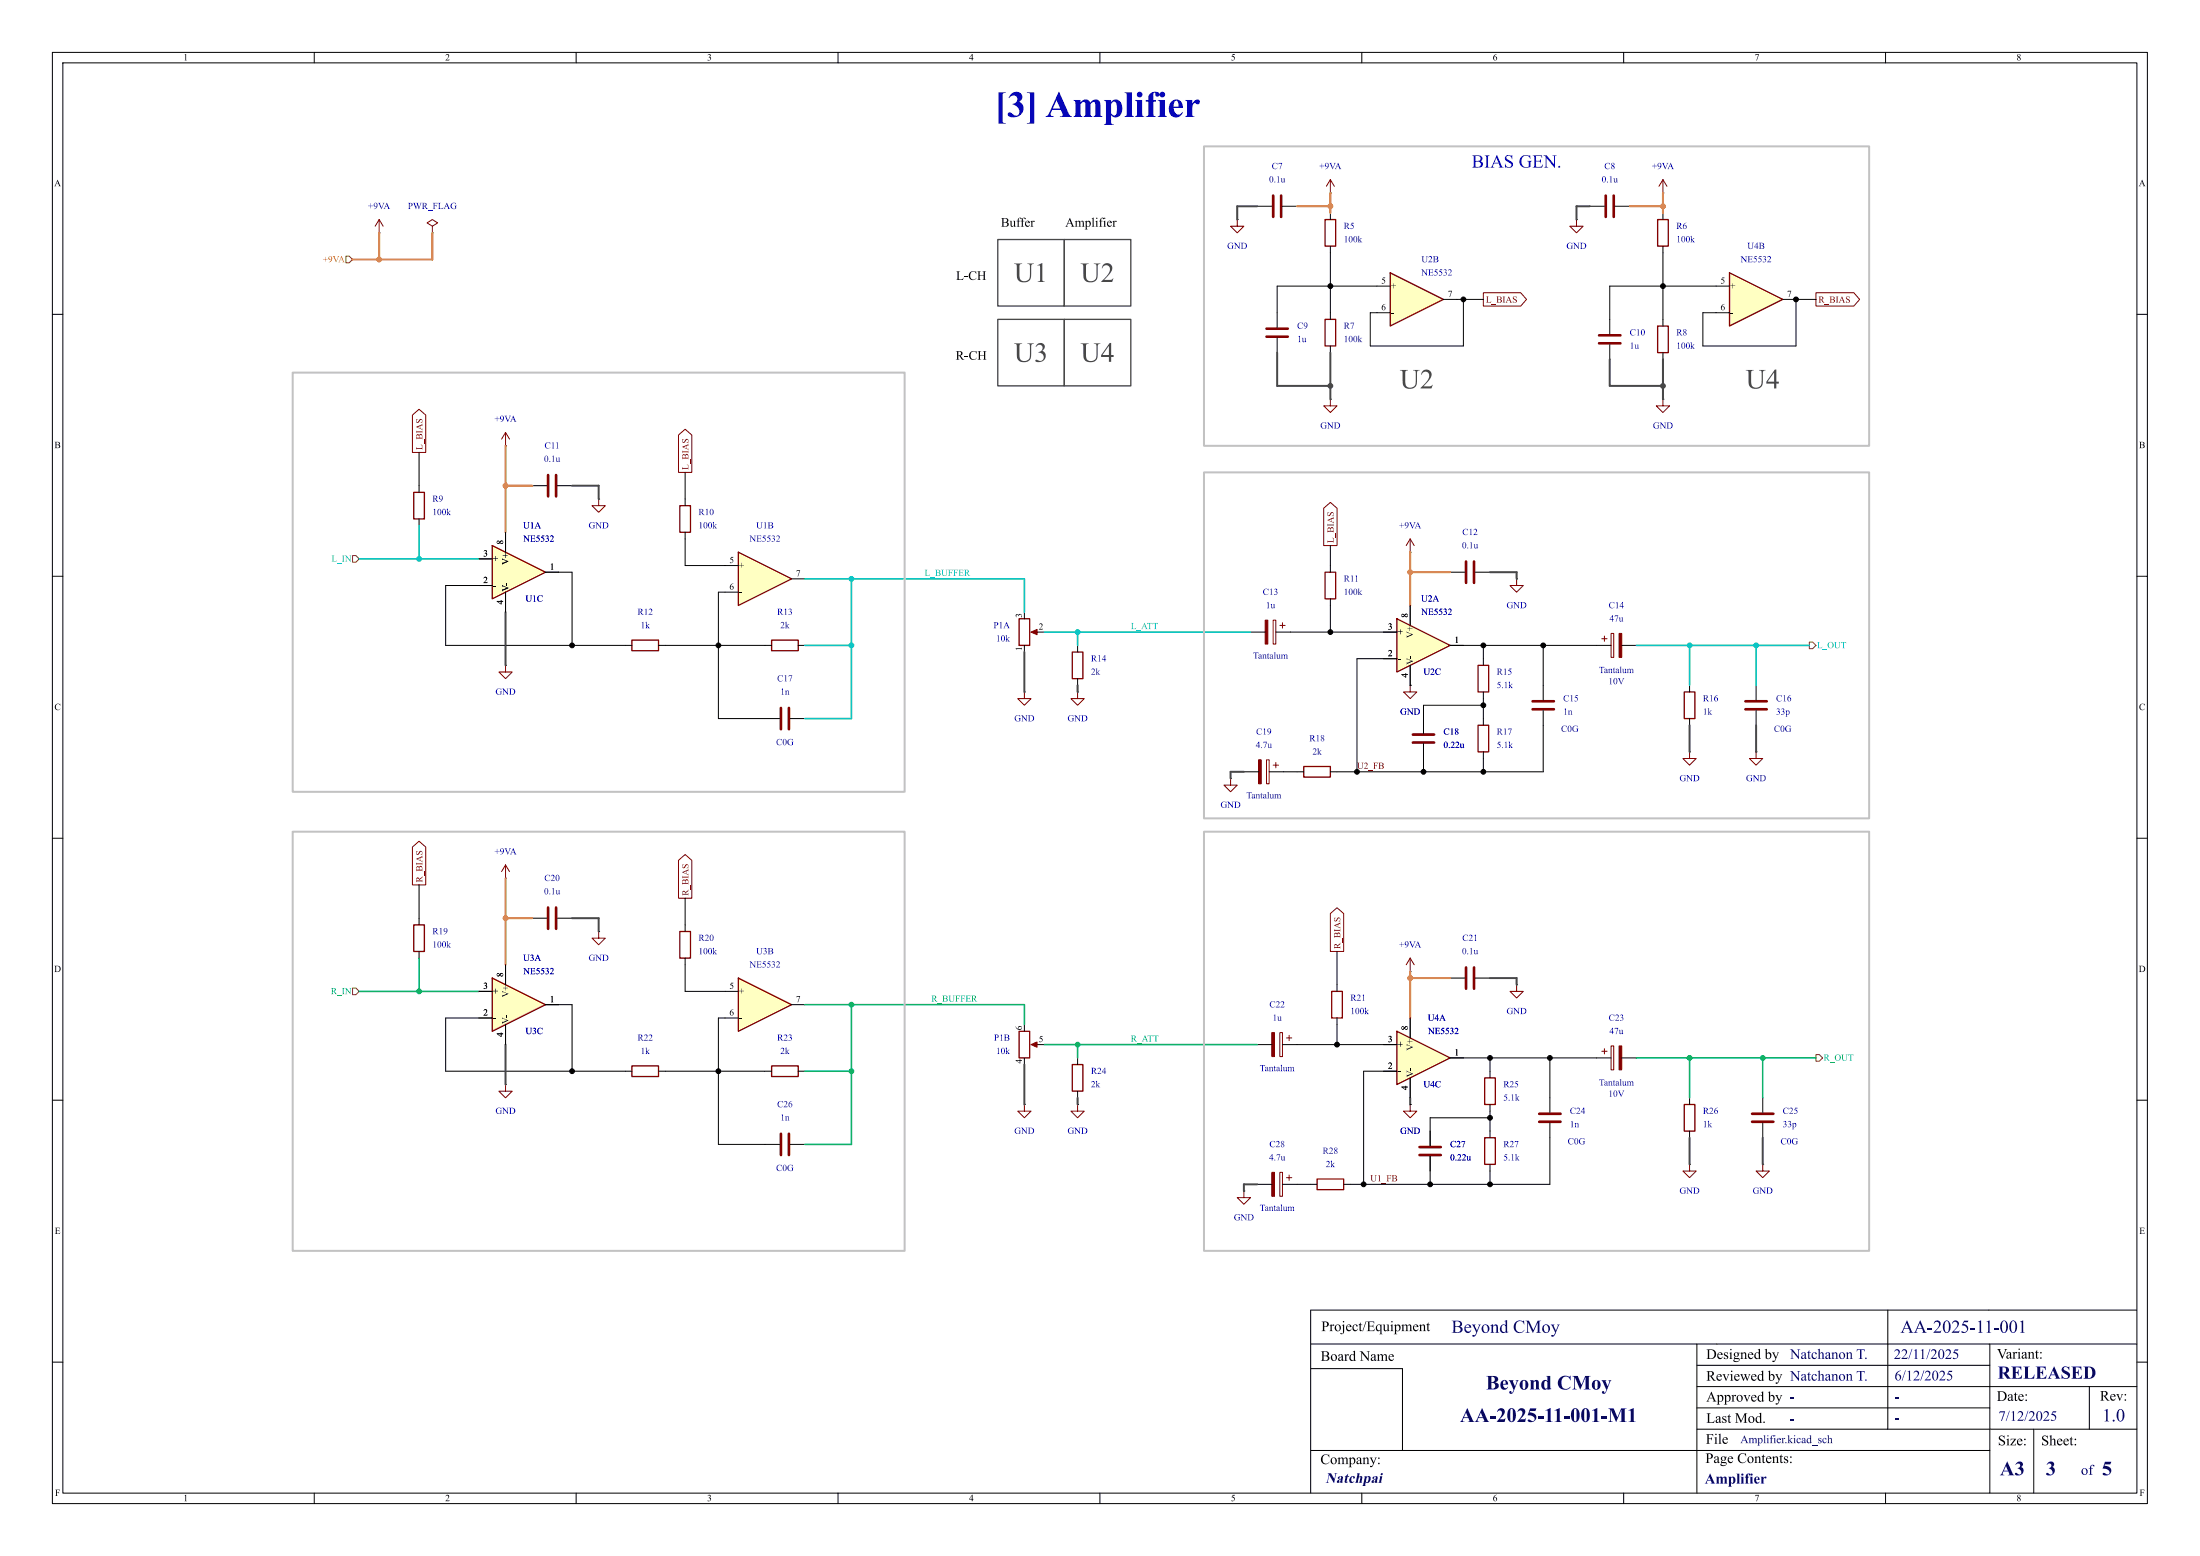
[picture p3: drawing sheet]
<svg xmlns="http://www.w3.org/2000/svg" width="297mm" height="210mm" viewBox="0 0 297 210" stroke-linecap="round" stroke-linejoin="round" font-family="sans-serif">
<g fill="none" stroke="#000" stroke-width=".14">
<path d="M7.1 7.1h282.8v195.8h-282.8zM8.5 8.5h280v193h-280zM42.4 7.1v1.4M77.8 7.1v1.4M113.1 7.1v1.4M148.5 7.1v1.4M183.8 7.1v1.4M219.2 7.1v1.4M254.6 7.1v1.4M7.1 42.4h1.4M288.5 42.4h1.4M7.1 77.8h1.4"/>
<path d="M288.5 77.8h1.4M7.1 113.1h1.4M288.5 113.1h1.4M7.1 148.5h1.4M288.5 148.5h1.4M177 176.8h111.4M7.1 183.8h1.4M177 184.7h12.3M177 195.8h91.6M177 181.4h12.2M189.2 181.4h79.3M229.1 187.1h59.4"/>
<path d="M229.1 184.3h39.5M229.1 190h39.5M229.1 181.4v20.1M254.9 181.4v11.5M274.6 192.9v8.6M282.1 187.1v5.8M288.5 183.8h1.4M42.4 201.5v1.4M77.8 201.5v1.4M113.1 201.5v1.4M148.5 201.5v1.4M183.8 201.5v1.4"/>
<path d="M219.2 201.5v1.4M254.6 201.5v1.4"/>
</g>
<path d="M255.8 191.5h.5v.1h-.5z" fill="#00007f"/>
<path d="M229.1 192.9h39.4" fill="none" stroke="#000" stroke-width=".14"/>
<path d="M255.8 188.6h.5v.2h-.5z" fill="#00007f"/>
<g fill="none" stroke="#000" stroke-width=".14">
<path d="M224.5 28.7v.9M224.5 33.2v.9M228.1 101.5h.1M237.1 101.5h.1M190.4 149.1h.1M193.1 152.7v1.9M193.1 156.1v1.9M176.9 176.8v24.7M254.9 176.8v4.6M189.3 184.7v11.1M268.5 181.4h20M268.5 192.9h20"/>
<path d="M268.6 181.4v20.1"/>
</g>
<path d="M223.8 29.6h1.4v3.6h-1.4z" fill="none" stroke="#840000" stroke-width=".18"/>
<path d="M228.1 101.5v.9h.9l-.9 .9-.9-.9h.9M237.1 101.5v.9h.9l-.9 .9-.9-.9h.9M190.4 149.1v.9h.9l-.9 .9-.9-.9h.9" fill="none" stroke="#840000" stroke-width=".14"/>
<path d="M191.6 154.8h2.9M191.6 155.9h2.9" fill="none" stroke="#840000" stroke-width=".36"/>
<path d="M233.5 36.8l7.2 3.6-7.2 3.6z" fill="#ffffc2"/>
<path d="M233.5 36.8l7.2 3.6-7.2 3.6zM199.5 97.9h1.5v3.6h-1.5zM199.5 89.8h1.5v3.6h-1.5zM176 103.4h3.6v1.5h-3.6zM179.8 133.8h1.4v3.6h-1.4zM85.3 143.9h3.6v1.4h-3.6zM177.8 159.1h3.6v1.5h-3.6zM200.4 153.6h1.5v3.6h-1.5zM200.4 145.5h1.5v3.6h-1.5zM227.4 149.1h1.4v3.6h-1.4z" fill="none" stroke="#840000" stroke-width=".18"/>
<g fill="none" stroke="#000" stroke-width=".14">
<path d="M231.7 38.6h1.8M231.7 42.2h1.8M240.7 40.4h1.8M204.7 78.1h.1M190.4 92.5h.1M190.4 81.7v2.7M190.4 89.8v2.7M192.2 97v2M200.3 88.9v.9M200.3 93.4v.9M200.3 97v.9M215.5 87.1h2"/>
<path d="M218.9 87.1h2M237.1 92.5v2M237.1 95.9v2M68.2 118.5h.1M166.1 105.1h.1M167.9 104.2h2M171.3 104.2h2M175.1 104.2h.9M179.6 104.2h.9M192.2 100.4v2M200.3 101.5v.9M80.8 125.7h.1"/>
<path d="M180.5 132.9v.9M180.5 137.4v.9M195.8 132h1.9M199.2 132h2M84.4 144.6h.9M88.9 144.6h.9M169.7 159.8h2M169.7 141h2M173.1 159.8h2M173.1 141h2M176.9 159.8h.9M181.4 159.8h.9"/>
<path d="M201.2 144.6v.9M201.2 149.1v.9M201.2 152.7v.9M201.2 157.2v.8M209.2 148.2v1.9M209.2 151.6v2M228.1 157.2h.1M228.1 148.2v.9M228.1 152.7v.9M238 157.2h.1M238 148.2v1.9M238 151.6v2"/>
<path d="M167.9 160.7h.1"/>
</g>
<g fill="none" stroke="#840000" stroke-width=".14">
<path d="M204.7 78.1v.9h.9l-.9 .9-.9-.9h.9M190.4 92.5v.9h.9l-.9 .9-.9-.9h.9M216.2 86.2h.8M216.6 85.8v.8M217.5 85.5h.4v3.2h-.4zM68.2 116.7l-.5 .9M68.2 116.7l.6 .9M68.2 116.7v1.8M166.1 105.1v.9h.9l-.9 .9-.9-.9h.9M171 102.6h.3v3.2h-.3zM171.9 103.3h.7M172.2 102.9v.7"/>
<path d="M80.8 125.7v.9h.9l-.9 .9-.9-.9h.9M172.8 139.4h.3v3.2h-.3zM174 139.7v.7M172.8 158.2h.3v3.3h-.3zM173.7 158.9h.7M173.7 140.1h.7M174 158.6v.7M228.1 157.2v.8h.9l-.9 .9-.9-.9h.9M238 157.2v.8h.9l-.9 .9-.9-.9h.9M167.9 160.7v.9h.9l-.9 .9-.9-.9h.9"/>
</g>
<g fill="#840000" stroke="#840000" stroke-width=".14">
<path d="M171.7 158.2h.4v3.3h-.4z"/>
<path d="M171.7 139.4h.4v3.2h-.4z"/>
<path d="M218.6 85.5h.3v3.2h-.3z"/>
<path d="M169.9 102.6h.4v3.2h-.4z"/>
</g>
<path d="M190.7 99.1h2.9M235.6 94.6h2.9M235.6 95.7h2.9M190.7 100.2h2.9M197.9 130.6v2.8M199 130.6v2.8M207.8 150.3h2.9M207.8 151.4h2.9M236.5 150.3h2.9M236.5 151.4h2.9" fill="none" stroke="#840000" stroke-width=".36"/>
<path d="M99.7 74.5l7.2 3.6-7.2 3.6z" fill="#ffffc2"/>
<path d="M99.7 74.5l7.2 3.6-7.2 3.6z" fill="none" stroke="#840000" stroke-width=".18"/>
<path d="M172.4 42.2v2M172.4 45.6v2M97.9 76.3h1.8M97.9 79.9h1.8M106.9 78.1h1.8" fill="none" stroke="#000" stroke-width=".14"/>
<path d="M171 44.4h2.9M171 45.4h2.9" fill="none" stroke="#840000" stroke-width=".36"/>
<path d="M187.7 36.8l7.2 3.6-7.2 3.6z" fill="#ffffc2"/>
<path d="M187.7 36.8l7.2 3.6-7.2 3.6zM178.9 43.1h1.4v3.6h-1.4zM178.9 77.2h1.4v3.6h-1.4zM55.9 124.8h1.4v3.6h-1.4z" fill="none" stroke="#840000" stroke-width=".18"/>
<g fill="none" stroke="#000" stroke-width=".14">
<path d="M185.9 38.6h1.8M214.6 27.8h2M218 27.8h2M224.5 26h.1M179.6 53.9h.1M179.6 42.2v.9M179.6 46.7v.9M185.9 42.2h1.8M194.9 40.4h1.8M224.5 53.9h.1M179.6 76.3v.9M190.4 74.5h.1"/>
<path d="M195.8 77.2h1.9M199.2 77.2h2M138.3 93.4h.1M145.5 93.4h.1M168.8 85.3h2M172.2 85.3h2M179.6 80.8v.9M56.6 123.9v.9M56.6 128.4v.9M71.8 123.9h2M75.3 123.9h1.9"/>
</g>
<g fill="none" stroke="#840000" stroke-width=".14">
<path d="M224.5 24.2l-.5 .9M224.5 24.2l.5 .9M224.5 24.2v1.8M179.6 53.9v.9h.9l-.9 .9-.9-.9h.9M224.5 53.9v.9h.9l-.9 .9-.9-.9h.9M190.4 72.7l-.6 .9M190.4 72.7l.5 .9M190.4 72.7v1.8M138.3 93.4v.9h.9l-.9 .9-.9-.9h.9M145.5 93.4v.9h.9l-.9 .9-.9-.9h.9M171.9 83.7h.3v3.2h-.3zM172.8 84.4h.7"/>
<path d="M173.1 84.1v.7"/>
</g>
<path d="M170.8 83.7h.4v3.2h-.4z" fill="#840000" stroke="#840000" stroke-width=".14"/>
<path d="M216.8 26.4v2.9M217.9 26.4v2.9M197.9 75.8v2.9M199 75.8v2.9M74 122.5v2.9M75.1 122.5v2.9" fill="none" stroke="#840000" stroke-width=".36"/>
<path d="M188.6 83.5l7.2 3.6-7.2 3.6z" fill="#ffffc2"/>
<path d="M178.9 29.6h1.4v3.6h-1.4zM91.8 68.2h1.4v3.6h-1.4zM137.6 83.5h1.4v3.6h-1.4zM188.6 83.5l7.2 3.6-7.2 3.6zM227.4 93.4h1.4v3.6h-1.4z" fill="none" stroke="#840000" stroke-width=".18"/>
<g fill="none" stroke="#000" stroke-width=".14">
<path d="M167 29.6h.1M169.7 27.8h2M173.1 27.8h2M179.6 26h.1M179.6 28.7v.9M179.6 33.2v.9M212.8 29.6h.1M92.5 67.4v.8M92.5 71.8v.9M186.8 85.3h1.8M186.8 88.9h1.8M195.8 87.1h1.8"/>
<path d="M228.1 92.5v.9M228.1 97v.9M190.4 131.1h.1M190.4 137.4v2.7M190.4 145.5v2.7M215.5 142.8h2M218.9 142.8h2"/>
</g>
<path d="M167 29.6v.9h.9l-.9 .9-.9-.9h.9M179.6 24.2l-.5 .9M179.6 24.2l.5 .9M179.6 24.2v1.8M212.8 29.6v.9h.9l-.9 .9-.9-.9h.9M139.5 85.3h.6M190.4 129.3l-.6 .9M190.4 129.3l.5 .9M190.4 129.3v1.8M216.2 141.9h.8M216.6 141.5v.7M217.5 141.2h.4v3.2h-.4z" fill="none" stroke="#840000" stroke-width=".14"/>
<path d="M171.9 26.4v2.9M173 26.4v2.9" fill="none" stroke="#840000" stroke-width=".36"/>
<g fill="#840000" stroke="#840000" stroke-width=".14">
<path d="M139.2 85.3l.8-.3v.7z"/>
<path d="M218.6 141.2h.3v3.2h-.3z"/>
</g>
<path d="M188.6 139.2l7.2 3.6-7.2 3.6z" fill="#ffffc2"/>
<path d="M223.8 44h1.4v3.6h-1.4zM85.3 86.4h3.6v1.4h-3.6zM104.2 86.4h3.6v1.4h-3.6zM144.8 88h1.4v3.6h-1.4zM188.6 139.2l7.2 3.6-7.2 3.6zM104.2 143.9h3.6v1.4h-3.6zM144.8 143.7h1.4v3.6h-1.4z" fill="none" stroke="#840000" stroke-width=".18"/>
<g fill="none" stroke="#000" stroke-width=".14">
<path d="M217.3 43.1v2M217.3 46.5v2M224.5 43.1v.9M224.5 47.6v.9M71.8 65.6h2M75.3 65.6h1.9M80.8 67.4h.1M84.4 87.1h.9M88.9 87.1h.9M103.3 97h1.9M103.3 87.1h.9M106.7 97h2"/>
<path d="M107.8 87.1h.9M145.5 87.1v.9M145.5 91.6v.9M208.3 92.5v2M208.3 95.9v2M204.7 132.9h.1M103.3 144.6h.9M103.3 154.5h1.9M106.7 154.5h2M107.8 144.6h.9M138.3 149.1h.1M145.5 149.1h.1"/>
<path d="M145.5 142.8v.9M145.5 147.3v.9M186.8 141h1.8M186.8 144.6h1.8M195.8 142.8h1.8"/>
</g>
<path d="M80.8 67.4v.8h.9l-.9 .9-.9-.9h.9M204.7 132.9v.9h.9l-.9 .9-.9-.9h.9M138.3 149.1v.9h.9l-.9 .9-.9-.9h.9M145.5 149.1v.9h.9l-.9 .9-.9-.9h.9" fill="none" stroke="#840000" stroke-width=".14"/>
<path d="M215.9 45.3h2.9M215.9 46.3h2.9M74 64.1v2.9M75.1 64.1v2.9M105.4 95.5v2.9M106.5 95.5v2.9M206.9 94.6h2.9M206.9 95.7h2.9M105.4 153v2.9M106.5 153v2.9" fill="none" stroke="#840000" stroke-width=".36"/>
<path d="M99.7 132l7.2 3.6-7.2 3.6z" fill="#ffffc2"/>
<path d="M55.9 66.5h1.4v3.5h-1.4zM91.8 125.7h1.4v3.6h-1.4zM99.7 132l7.2 3.6-7.2 3.6zM137.6 139.2h1.4v3.6h-1.4z" fill="none" stroke="#840000" stroke-width=".18"/>
<path d="M51.2 31.4h.1M58.4 31.4h.1M56.6 65.6v.9M56.6 70v.9M92.5 124.8v.9M92.5 129.3v.9M97.9 133.8h1.8M97.9 137.4h1.8M106.9 135.6h1.8" fill="none" stroke="#000" stroke-width=".14"/>
<path d="M139.2 141l.8-.4v.7z" fill="#840000" stroke="#840000" stroke-width=".14"/>
<path d="M51.2 29.6l-.6 .9M51.2 29.6l.5 .9M51.2 29.6v1.8M58.4 30.5l.7-.4-.7-.5-.7 .5 .7 .4v.9M139.5 141h.6" fill="none" stroke="#840000" stroke-width=".14"/>
<path d="M66.5 73.6l7.1 3.6-7.1 3.6z" fill="#ffffc2"/>
<path d="M66.5 73.6l7.1 3.6-7.1 3.6z" fill="none" stroke="#840000" stroke-width=".18"/>
<path d="M64.7 75.4h1.8M64.7 79h1.8M68.2 60.2h.1M68.2 71.8v2.7M68.2 79.9v2.7M73.6 77.2h1.8M68.2 89.8h.1M68.2 130.2v2.7M68.2 138.3v2.7M68.2 146.4h.1" fill="none" stroke="#000" stroke-width=".14"/>
<path d="M68.2 58.4l-.5 .9M68.2 58.4l.6 .9M68.2 58.4v1.8M68.2 89.8v.9h.9l-.9 .9-.8-.9h.8M68.2 146.4v.9h.9l-.9 .9-.8-.9h.8" fill="none" stroke="#840000" stroke-width=".14"/>
<path d="M66.5 132l7.1 3.6-7.1 3.6z" fill="#ffffc2"/>
<path d="M66.5 132l7.1 3.6-7.1 3.6z" fill="none" stroke="#840000" stroke-width=".18"/>
<g fill="none" stroke="#000" stroke-width=".14">
<path d="M179.6 34.1v8.1M185.9 38.6h-13.5v3.6M224.5 34.1v9M231.7 38.6h-14.4v4.5M196.7 40.4h3.6M197.6 40.4v6.3h-12.6v-4.5h.9M245.2 40.4h-2.7v6.3h-12.6v-4.5h1.8M56.6 61.1v4.5M64.7 75.4h1.8M66.5 79h-6.3v8.1h24.2M68.2 71.8v2.7M68.2 79.9v2.7"/>
<path d="M73.6 77.2h3.6v9.9M92.5 72.7v3.6h5.4M92.5 63.8v3.6M97.9 79.9h-.9v17.1h6.3M179.6 73.6v2.7M89.8 87.1h13.5M174.2 85.3h14.4M179.6 81.7v3.6M188.6 88.9h-5.4v15.3M190.4 92.5h.1M190.4 81.7v2.7M190.4 89.8v2.7"/>
<path d="M195.8 87.1h19.7M200.3 95.2h-8.1v3.8M200.3 87.1v1.8M200.3 94.3v2.7M208.3 97.9v6.3h-27.8M208.3 87.1v5.4M56.6 119.4v4.5M173.3 104.2h1.8M192.2 100.4v3.8M200.3 102.4v1.8M64.7 133.8h1.8M66.5 137.4h-6.3v7.2h24.2"/>
<path d="M68.2 130.2v2.7M68.2 138.3v2.7M73.6 135.6h3.6v9M92.5 130.2v3.6h5.4M92.5 121.2v3.6M97.9 137.4h-.9v17.1h6.3M180.5 128.4v4.5M180.5 138.3v2.7M190.4 137.4v2.7M89.8 144.6h13.5M175.1 141h13.5M175.1 159.8h1.8"/>
<path d="M188.6 144.6h-4.5v15.2M190.4 149.1h.1M190.4 145.5v2.7M193.1 156.1v3.7M195.8 142.8h19.7M201.2 150.9h-8.1v3.7M201.2 142.8v1.8M201.2 150v2.7M201.2 158v1.8M209.2 153.6v6.2h-26.9M209.2 142.8v5.4"/>
</g>
<path d="M46.7 34.6h.4l.5 .4-.5 .5h-.4zM47.6 75h.4l.5 .4-.5 .5h-.4zM244.3 86.7h.4l.5 .4-.5 .5h-.4zM47.6 133.4h.4l.5 .4-.5 .5h-.4zM245.2 142.3h.4l.5 .5-.5 .4h-.4z" fill="none" stroke="#725600" stroke-width=".14"/>
<path d="M200.3 39.5h5l.8 .9-.8 .9h-5zM245.2 39.5h5.1l.8 .9-.8 .9h-5.1zM55.7 56l.9-.8 .9 .8v5.1h-1.8zM91.6 58.7l.9-.8 .9 .8v5.1h-1.8zM178.7 68.6l.9-.8 .9 .8v5h-1.8zM55.7 114.3l.9-.8 .9 .8v5.1h-1.8zM91.6 116.1l.9-.8 .9 .8v5.1h-1.8zM179.6 123.3l.9-.8 .9 .8v5.1h-1.8z" fill="none" stroke="#840000" stroke-width=".14"/>
<g fill="none" stroke="#f58100" stroke-width=".27">
<path d="M51.2 31.4v3.6M58.4 31.4v3.6h-10.8M175.1 27.8h4.5M179.6 26v2.7M220 27.8h4.5M224.5 26v2.7M68.2 60.2v11.6M68.2 65.6h3.6M190.4 74.5v7.2M190.4 77.2h5.4M68.2 118.5v11.7M68.2 123.9h3.6"/>
<path d="M190.4 131.1v6.3M190.4 132h5.4"/>
</g>
<path d="M48.5 133.8h16.2M56.6 129.3v4.5M108.7 135.6h29.6v2.7M114.9 135.6v18.9h-6.2M108.7 144.6h6.2M141 141h28.7M145.5 141v1.8M220.9 142.8h24.3M228.1 142.8v5.4M238 142.8v5.4" fill="none" stroke="#0db062" stroke-width=".22"/>
<g fill="none" stroke="#484848" stroke-width=".27">
<path d="M169.7 27.8h-2.7v1.8M214.6 27.8h-1.8v1.8M172.4 47.6v4.5h7.2M179.6 47.6v6.3M217.3 48.5v3.6h7.2M224.5 48.5v5.4M77.2 65.6h3.6v1.8M201.2 77.2h3.5v.9M68.2 82.6v7.2M138.3 88v5.4M145.5 92.5v.9M228.1 97.9v3.6"/>
<path d="M237.1 97.9v3.6M167.9 104.2h-1.8v.9M77.2 123.9h3.6v1.8M201.2 132h3.5v.9M68.2 141v5.4M138.3 143.7v5.4M145.5 148.2v.9M169.7 159.8h-1.8v.9M190.4 148.2v.9M228.1 153.6v3.6M238 153.6v3.6"/>
</g>
<path d="M48.5 75.4h16.2M56.6 70.9v4.5M108.7 78.1h29.6v4.5M114.9 78.1v18.9h-6.2M108.7 87.1h6.2M141 85.3h27.8M145.5 85.3v1.8M220.9 87.1h23.4M228.1 87.1v5.4M237.1 87.1v5.4" fill="none" stroke="#00c2c2" stroke-width=".22"/>
<path d="M162.5 19.8h89.8v40.4h-89.8zM39.5 50.3h82.6v56.6h-82.6zM162.5 63.8h89.8v46.7h-89.8zM39.5 112.3h82.6v56.5h-82.6zM162.5 112.3h89.8v56.5h-89.8z" fill="none" stroke="#c2c2c2" stroke-width=".27"/>
<path d="M134.7 32.3h9v9h-9zM143.7 32.3h9v9h-9zM134.7 43.1h9v9h-9zM143.7 43.1h9v9h-9z" fill="none" stroke="#484848" stroke-width=".18"/>
<g fill="#000" stroke="#000" stroke-width=".14">
<circle cx="179.6" cy="38.6" r=".32"/>
<circle cx="224.5" cy="38.6" r=".32"/>
<circle cx="197.6" cy="40.4" r=".32"/>
<circle cx="242.5" cy="40.4" r=".32"/>
<circle cx="77.2" cy="87.1" r=".32"/>
<circle cx="97" cy="87.1" r=".32"/>
<circle cx="179.6" cy="85.3" r=".32"/>
<circle cx="200.3" cy="95.2" r=".32"/>
<circle cx="200.3" cy="87.1" r=".32"/>
<circle cx="208.3" cy="87.1" r=".32"/>
<circle cx="192.2" cy="104.2" r=".32"/>
<circle cx="200.3" cy="104.2" r=".32"/>
<circle cx="77.2" cy="144.6" r=".32"/>
<circle cx="97" cy="144.6" r=".32"/>
<circle cx="180.5" cy="141" r=".32"/>
<circle cx="184.1" cy="159.8" r=".32"/>
<circle cx="193.1" cy="159.8" r=".32"/>
<circle cx="201.2" cy="150.9" r=".32"/>
<circle cx="201.2" cy="142.8" r=".32"/>
<circle cx="201.2" cy="159.8" r=".32"/>
<circle cx="209.2" cy="142.8" r=".32"/>
</g>
<g fill="#484848" stroke="#484848" stroke-width=".14">
<circle cx="179.6" cy="52.1" r=".32"/>
<circle cx="224.5" cy="52.1" r=".32"/>
</g>
<g fill="#f58100" stroke="#f58100" stroke-width=".14">
<circle cx="190.4" cy="132" r=".32"/>
<circle cx="190.4" cy="77.2" r=".32"/>
<circle cx="224.5" cy="27.8" r=".32"/>
<circle cx="68.2" cy="65.6" r=".32"/>
<circle cx="51.2" cy="35" r=".32"/>
<circle cx="68.2" cy="123.9" r=".32"/>
<circle cx="179.6" cy="27.8" r=".32"/>
</g>
<g fill="#0db062" stroke="#0db062" stroke-width=".14">
<circle cx="238" cy="142.8" r=".32"/>
<circle cx="228.1" cy="142.8" r=".32"/>
<circle cx="114.9" cy="135.6" r=".32"/>
<circle cx="114.9" cy="144.6" r=".32"/>
<circle cx="145.5" cy="141" r=".32"/>
<circle cx="56.6" cy="133.8" r=".32"/>
</g>
<g fill="#00c2c2" stroke="#00c2c2" stroke-width=".14">
<circle cx="228.1" cy="87.1" r=".32"/>
<circle cx="237.1" cy="87.1" r=".32"/>
<circle cx="145.5" cy="85.3" r=".32"/>
<circle cx="114.9" cy="87.1" r=".32"/>
<circle cx="114.9" cy="78.1" r=".32"/>
<circle cx="56.6" cy="75.4" r=".32"/>
</g>
<text font-size="5" fill="#0000c2" x="134.3" y="17.1">[3] Amplifier</text>
<g font-size="3.8" fill="#484848">
<text x="136.9" y="39">U1</text>
<text x="145.9" y="39">U2</text>
<text x="136.9" y="49.8">U3</text>
<text x="145.9" y="49.8">U4</text>
<text x="189" y="53.4">U2</text>
<text x="235.7" y="53.4">U4</text>
</g>
<g font-size="2.8" fill="#00007f">
<text x="200.6" y="188.3">BeyondCMoy</text>
<text x="197.1" y="192.6">AA-2025-11-001-M1</text>
<text x="270" y="199.8">A3</text>
<text x="276.2" y="199.8">3</text>
<text x="283.8" y="199.8">5</text>
</g>
<text font-size="2.5" fill="#0000c2" x="198.7" y="23.3">BIAS GEN.</text>
<g font-size="2.5" fill="#00007f">
<text x="195.9" y="180.5">BeyondCMoy</text>
<text x="256.6" y="180.5">AA-2025-11-001</text>
<text x="269.7" y="186.7">RELEASED</text>
<text x="283.8" y="192.5">1.0</text>
</g>
<g font-size="2">
<text x="178.3" y="184.2">BoardName</text>
<text x="178.4" y="180.2">Project/Equipment</text>
<text x="230.3" y="183.9">Designedby</text>
<text x="269.6" y="183.9">Variant:</text>
<text x="230.3" y="186.9">Reviewedby NatchanonT.</text>
<text x="269.6" y="189.6">Date:</text>
<text x="283.5" y="189.5">Rev:</text>
<text x="230.2" y="198">PageContents:</text>
<text x="230.3" y="195.4">File</text>
<text x="230.3" y="192.5">LastMod.</text>
<text x="269.7" y="195.6">Size:</text>
<text x="275.5" y="195.6">Sheet:</text>
<text x="178.3" y="198.1">Company:</text>
</g>
<g font-size="2" fill="#00007f">
<text x="241.7" y="183.9">NatchanonT.</text>
<text x="255.7" y="183.9">22/11/2025</text>
<text x="230.3" y="189.7">Approvedby -</text>
<text x="255.8" y="186.8">6/12/2025</text>
<text x="241.7" y="192.5">-</text>
<text x="269.8" y="192.3">7/12/2025</text>
<text x="178.9" y="200.6">Natchpai</text>
<text x="230.1" y="200.7">Amplifier</text>
<text x="280.9" y="199.6">of</text>
</g>
<g font-size="1.8">
<text x="135.1" y="31.1">Buffer</text>
<text x="143.8" y="31.1">Amplifier</text>
<text x="129.1" y="38.2">L-CH</text>
<text x="129" y="49">R-CH</text>
</g>
<text font-size="1.5" fill="#00007f" x="234.9" y="195.2">Amplifier.kicad_sch</text>
<g font-size="1.3">
<text x="24.7" y="8.5">1</text>
<text x="60.1" y="8.5">2</text>
<text x="95.5" y="8.5">3</text>
<text x="130.8" y="8.5">4</text>
<text x="166.2" y="8.5">5</text>
<text x="201.5" y="8.5">6</text>
<text x="236.9" y="8.5">7</text>
<text x="272.2" y="8.5">8</text>
<text x="7.3" y="25.5">A</text>
<text x="288.7" y="25.5">A</text>
<text x="186.5" y="38.4">5</text>
<text x="187.8" y="39.3">+</text>
<text x="195.5" y="40.2">7</text>
<text x="232.3" y="38.4">5</text>
<text x="233.6" y="39.3">+</text>
<text x="241.2" y="40.2">7</text>
<text x="186.5" y="42">6</text>
<text x="187.8" y="42.9">-</text>
<text x="232.3" y="42">6</text>
<text x="233.6" y="42.9">-</text>
<text x="7.3" y="60.8">B</text>
<text x="288.8" y="60.8">B</text>
<text x="65.2" y="75.3">3</text>
<text x="66.5" y="76.1">+</text>
<text x="68.1" y="73.5" transform="rotate(-90 68.1 73.5)">8</text>
<text x="68.9" y="76.2" transform="rotate(-90 68.9 76.2)">V+</text>
<text x="74.2" y="77">1</text>
<text x="98.5" y="76.2">5</text>
<text x="99.8" y="77">+</text>
<text x="107.4" y="77.9">7</text>
<text x="65.2" y="78.8">2</text>
<text x="66.5" y="79.7">-</text>
<text x="68.1" y="81.6" transform="rotate(-90 68.1 81.6)">4</text>
<text x="68.9" y="79.8" transform="rotate(-90 68.9 79.8)">V-</text>
<text x="98.5" y="79.7">6</text>
<text x="99.8" y="80.6">-</text>
<text x="138.1" y="83.4" transform="rotate(-90 138.1 83.4)">3</text>
<text x="190.2" y="83.4" transform="rotate(-90 190.2 83.4)">8</text>
<text x="138.1" y="87.9" transform="rotate(-90 138.1 87.9)">1</text>
<text x="140.2" y="85.1">2</text>
<text x="187.4" y="85.1">3</text>
<text x="187.4" y="88.7">2</text>
<text x="188.7" y="86">+</text>
<text x="188.7" y="89.6">-</text>
<text x="191.1" y="89.7" transform="rotate(-90 191.1 89.7)">V-</text>
<text x="191.1" y="86.1" transform="rotate(-90 191.1 86.1)">V+</text>
<text x="196.3" y="86.9">1</text>
<text x="190.2" y="91.5" transform="rotate(-90 190.2 91.5)">4</text>
<text x="7.3" y="96.2">C</text>
<text x="288.8" y="96.2">C</text>
<text x="183.2" y="103.9">U2_FB</text>
<text x="7.3" y="131.5">D</text>
<text x="68.1" y="131.9" transform="rotate(-90 68.1 131.9)">8</text>
<text x="288.7" y="131.5">D</text>
<text x="65.2" y="133.6">3</text>
<text x="65.2" y="137.2">2</text>
<text x="66.5" y="134.5">+</text>
<text x="68.9" y="134.6" transform="rotate(-90 68.9 134.6)">V+</text>
<text x="74.2" y="135.4">1</text>
<text x="98.5" y="133.6">5</text>
<text x="98.5" y="137.2">6</text>
<text x="99.8" y="134.5">+</text>
<text x="107.4" y="135.4">7</text>
<text x="66.5" y="138.1">-</text>
<text x="68.1" y="140" transform="rotate(-90 68.1 140)">4</text>
<text x="68.9" y="138.2" transform="rotate(-90 68.9 138.2)">V-</text>
<text x="99.8" y="138.1">-</text>
<text x="138.1" y="143.5" transform="rotate(-90 138.1 143.5)">4</text>
<text x="138.1" y="139.1" transform="rotate(-90 138.1 139.1)">6</text>
<text x="140.2" y="140.8">5</text>
<text x="187.4" y="140.8">3</text>
<text x="188.7" y="141.7">+</text>
<text x="190.2" y="139.1" transform="rotate(-90 190.2 139.1)">8</text>
<text x="191.1" y="141.8" transform="rotate(-90 191.1 141.8)">V+</text>
<text x="196.3" y="142.6">1</text>
<text x="187.4" y="144.4">2</text>
<text x="188.7" y="145.3">-</text>
<text x="190.2" y="147.1" transform="rotate(-90 190.2 147.1)">4</text>
<text x="191.1" y="145.4" transform="rotate(-90 191.1 145.4)">V-</text>
<text x="7.4" y="166.9">E</text>
<text x="288.8" y="166.9">E</text>
<text x="7.4" y="202.2">F</text>
<text x="24.7" y="202.9">1</text>
<text x="60.1" y="202.9">2</text>
<text x="95.5" y="202.9">3</text>
<text x="130.8" y="202.9">4</text>
<text x="166.2" y="202.9">5</text>
<text x="201.5" y="202.9">6</text>
<text x="236.9" y="202.9">7</text>
<text x="272.2" y="202.9">8</text>
<text x="288.8" y="202.2">F</text>
</g>
<g font-size="1.3" fill="#0000c2">
<text x="171.7" y="23.1">C7</text>
<text x="178.1" y="23.1">+9VA</text>
<text x="216.6" y="23.1">C8</text>
<text x="223" y="23.1">+9VA</text>
<text x="49.7" y="28.5">+9VA</text>
<text x="55.1" y="28.5">PWR_FLAG</text>
<text x="171.3" y="24.9">0.1u</text>
<text x="216.2" y="24.9">0.1u</text>
<text x="165.7" y="33.9">GND</text>
<text x="181.4" y="33">100k</text>
<text x="181.4" y="31.2">R5</text>
<text x="191.9" y="35.7">U2B</text>
<text x="211.5" y="33.9">GND</text>
<text x="226.3" y="33">100k</text>
<text x="226.3" y="31.2">R6</text>
<text x="235" y="35.7">NE5532</text>
<text x="235.9" y="33.9">U4B</text>
<text x="191.9" y="37.5">NE5532</text>
<text x="175.1" y="46.5">1u</text>
<text x="175.1" y="44.7">C9</text>
<text x="181.4" y="46.5">100k</text>
<text x="181.4" y="44.7">R7</text>
<text x="220" y="47.4">1u</text>
<text x="220" y="45.6">C10</text>
<text x="226.3" y="47.4">100k</text>
<text x="226.3" y="45.6">R8</text>
<text x="66.8" y="57.3">+9VA</text>
<text x="178.2" y="58.2">GND</text>
<text x="223.1" y="58.2">GND</text>
<text x="73.4" y="62.7">0.1u</text>
<text x="73.5" y="60.9">C11</text>
<text x="58.4" y="69.8">100k</text>
<text x="58.4" y="68">R9</text>
<text x="70.6" y="71.6">U1A</text>
<text x="79.5" y="71.6">GND</text>
<text x="94.3" y="71.6">100k</text>
<text x="94.3" y="69.8">R10</text>
<text x="102.1" y="71.6">U1B</text>
<text x="188.9" y="71.6">+9VA</text>
<text x="70.6" y="73.4">NE5532</text>
<text x="101.2" y="73.4">NE5532</text>
<text x="197.4" y="74.3">0.1u</text>
<text x="197.4" y="72.5">C12</text>
<text x="70.9" y="81.5">U1C</text>
<text x="86.1" y="83.3">R12</text>
<text x="104.9" y="83.3">R13</text>
<text x="170.5" y="80.6">C13</text>
<text x="170.9" y="82.4">1u</text>
<text x="181.4" y="78.8">R11</text>
<text x="181.4" y="80.6">100k</text>
<text x="191.8" y="81.5">U2A</text>
<text x="191.9" y="83.3">NE5532</text>
<text x="203.4" y="82.4">GND</text>
<text x="217.2" y="82.4">C14</text>
<text x="86.5" y="85.1">1k</text>
<text x="105.3" y="85.1">2k</text>
<text x="134.1" y="85.1">P1A</text>
<text x="134.5" y="86.9">10k</text>
<text x="147.3" y="89.6">R14</text>
<text x="169.2" y="89.2">Tantalum</text>
<text x="217.3" y="84.2">47u</text>
<text x="66.9" y="94.1">GND</text>
<text x="104.9" y="92.3">C17</text>
<text x="105.3" y="94.1">1n</text>
<text x="147.3" y="91.4">2k</text>
<text x="192.2" y="91.4">U2C</text>
<text x="202.1" y="93.2">5.1k</text>
<text x="202.1" y="91.4">R15</text>
<text x="211" y="95">C15</text>
<text x="215.9" y="91.2">Tantalum</text>
<text x="217.1" y="92.7">10V</text>
<text x="229.9" y="95">R16</text>
<text x="239.8" y="95">C16</text>
<text x="104.8" y="100.9">C0G</text>
<text x="136.9" y="97.7">GND</text>
<text x="144.1" y="97.7">GND</text>
<text x="169.5" y="101.3">4.7u</text>
<text x="169.6" y="99.5">C19</text>
<text x="176.8" y="100.4">R18</text>
<text x="189" y="96.8">GND</text>
<text x="194.9" y="101.3">0.22u</text>
<text x="194.9" y="99.5">C18</text>
<text x="202.1" y="101.3">5.1k</text>
<text x="202.1" y="99.5">R17</text>
<text x="210.7" y="99.1">C0G</text>
<text x="211" y="96.8">1n</text>
<text x="229.9" y="96.8">1k</text>
<text x="239.5" y="99.1">C0G</text>
<text x="239.8" y="96.8">33p</text>
<text x="177.2" y="102.2">2k</text>
<text x="226.7" y="105.8">GND</text>
<text x="235.7" y="105.8">GND</text>
<text x="164.8" y="109.4">GND</text>
<text x="168.3" y="108.1">Tantalum</text>
<text x="66.8" y="115.6">+9VA</text>
<text x="73.5" y="119.2">C20</text>
<text x="73.4" y="121">0.1u</text>
<text x="58.4" y="128.2">100k</text>
<text x="58.4" y="126.4">R19</text>
<text x="70.6" y="130">U3A</text>
<text x="70.6" y="131.8">NE5532</text>
<text x="79.5" y="130">GND</text>
<text x="94.3" y="129.1">100k</text>
<text x="94.3" y="127.3">R20</text>
<text x="101.2" y="130.9">NE5532</text>
<text x="102.1" y="129.1">U3B</text>
<text x="188.9" y="128.2">+9VA</text>
<text x="197.4" y="129.1">0.1u</text>
<text x="197.4" y="127.3">C21</text>
<text x="171.4" y="136.3">C22</text>
<text x="182.3" y="137.2">100k</text>
<text x="182.3" y="135.4">R21</text>
<text x="203.4" y="137.2">GND</text>
<text x="70.9" y="139.9">U3C</text>
<text x="86.1" y="140.8">R22</text>
<text x="86.5" y="142.6">1k</text>
<text x="104.9" y="140.8">R23</text>
<text x="105.3" y="142.6">2k</text>
<text x="134.2" y="140.8">P1B</text>
<text x="134.5" y="142.6">10k</text>
<text x="171.8" y="138.1">1u</text>
<text x="192.7" y="138.1">U4A</text>
<text x="192.8" y="139.9">NE5532</text>
<text x="217.2" y="138.1">C23</text>
<text x="217.3" y="139.9">47u</text>
<text x="104.9" y="149.8">C26</text>
<text x="147.3" y="147.1">2k</text>
<text x="147.3" y="145.3">R24</text>
<text x="170.1" y="144.9">Tantalum</text>
<text x="192.2" y="147.1">U4C</text>
<text x="202.9" y="148.9">5.1k</text>
<text x="202.9" y="147.1">R25</text>
<text x="215.9" y="146.8">Tantalum</text>
<text x="217.1" y="148.3">10V</text>
<text x="66.9" y="150.7">GND</text>
<text x="105.3" y="151.6">1n</text>
<text x="136.9" y="153.4">GND</text>
<text x="144.1" y="153.4">GND</text>
<text x="171.4" y="155.2">C28</text>
<text x="189" y="153.4">GND</text>
<text x="195.8" y="155.2">C27</text>
<text x="202.9" y="155.2">R27</text>
<text x="211.6" y="154.8">C0G</text>
<text x="211.9" y="152.5">1n</text>
<text x="211.9" y="150.7">C24</text>
<text x="229.9" y="152.5">1k</text>
<text x="229.9" y="150.7">R26</text>
<text x="240.4" y="154.8">C0G</text>
<text x="240.7" y="152.5">33p</text>
<text x="240.7" y="150.7">C25</text>
<text x="104.8" y="158.4">C0G</text>
<text x="171.3" y="157">4.7u</text>
<text x="178.6" y="156.1">R28</text>
<text x="179" y="157.8">2k</text>
<text x="195.8" y="157">0.22u</text>
<text x="202.9" y="157">5.1k</text>
<text x="226.7" y="161.4">GND</text>
<text x="236.6" y="161.4">GND</text>
<text x="166.6" y="165">GND</text>
<text x="170.1" y="163.8">Tantalum</text>
</g>
<text font-size="1.3" fill="#f58100" x="43.6" y="35.7">+9VA</text>
<g font-size="1.3" fill="#840000">
<text x="200.6" y="41.2">L_BIAS</text>
<text x="245.5" y="41.2">R_BIAS</text>
<text x="57.3" y="60.7" transform="rotate(-90 57.3 60.7)">L_BIAS</text>
<text x="93.3" y="63.4" transform="rotate(-90 93.3 63.4)">L_BIAS</text>
<text x="180.4" y="73.3" transform="rotate(-90 180.4 73.3)">L_BIAS</text>
<text x="57.3" y="119.1" transform="rotate(-90 57.3 119.1)">R_BIAS</text>
<text x="93.3" y="120.9" transform="rotate(-90 93.3 120.9)">R_BIAS</text>
<text x="181.3" y="128.1" transform="rotate(-90 181.3 128.1)">R_BIAS</text>
<text x="185" y="159.6">U1_FB</text>
</g>
<g font-size="1.3" fill="#00c2c2">
<text x="44.7" y="76.1">L_IN</text>
<text x="124.8" y="77.9">L_BUFFER</text>
<text x="152.7" y="85.1">L_ATT</text>
<text x="245.3" y="87.8">L_OUT</text>
</g>
<g font-size="1.3" fill="#0db062">
<text x="44.7" y="134.5">R_IN</text>
<text x="125.7" y="135.4">R_BUFFER</text>
<text x="152.7" y="140.7">R_ATT</text>
<text x="246.2" y="143.5">R_OUT</text>
</g>
</svg>
